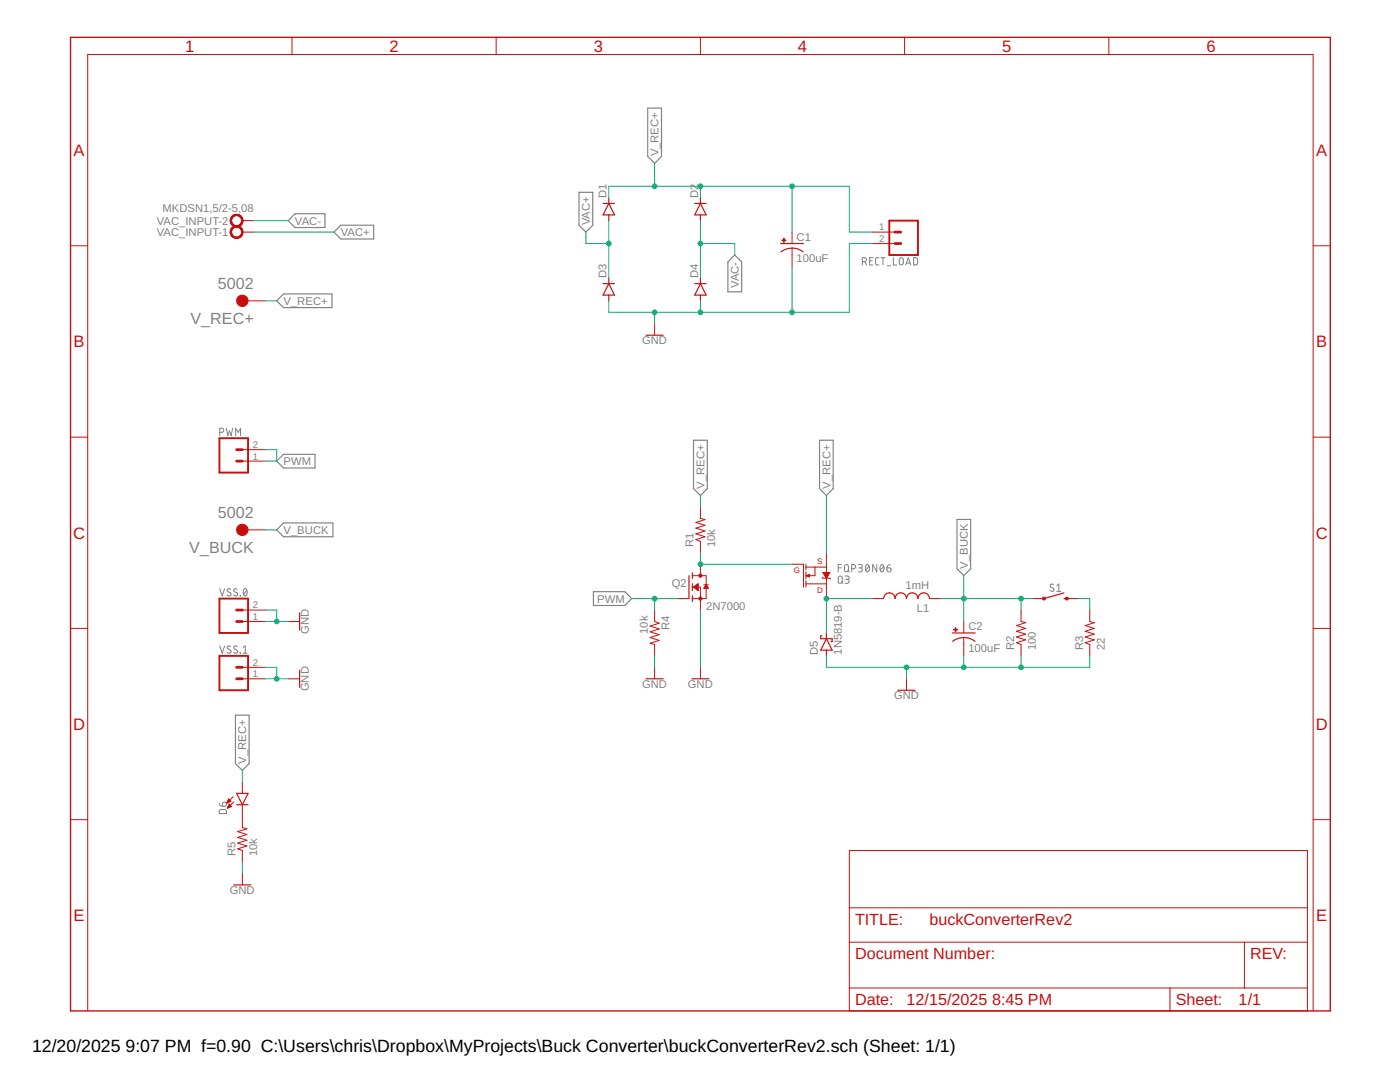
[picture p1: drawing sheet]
<svg xmlns="http://www.w3.org/2000/svg" width="279mm" height="216mm" viewBox="0 0 279 216" stroke-linecap="round" stroke-linejoin="round" font-family="sans-serif">
<g fill="none" stroke="#808080" stroke-width=".2">
<path d="M172.1 52.2h.4a.4 .4 0 0 0 .4-.4 .4 .4 0 0 0-.4-.4h-.4v1.5M172.6 52.2l.3 .7M173.6 52h.5M174.2 51.4h-.6v1.5h.6M175.4 51.4h-.5l-.2 .3 .1 1 .1 .2h.5M175.8 51.4h.8M176.2 51.4v1.5M177.1 53h.6M178.3 51.4v1.5h.6M179.6 51.5l.3-.1 .2 .1 .2 1a.4 .4 0 0 1-.4 .4 .4 .4 0 0 1-.4-.4zM180.8 52.9l.5-1.5 .5 1.5M180.9 52.5h.8"/>
<path d="M182.3 51.4h.6l.2 .3v.9l-.2 .2-.6 .1zM43.9 86.3h.4a.41 .41 0 0 0 .4-.4 .41 .41 0 0 0-.4-.5h-.4v1.5M45.1 85.4l.4 1.5 .3-1 .3 1 .3-1.5M47 86.9v-1.5l.5 .9 .5-.9v1.5M43.9 117.5l.4 1.4 .5-1.4M46 117.6l-.5-.1-.2 .3 .2 .3 .5 .2a.37 .37 0 0 1 0 .6 .37 .37 0 0 1-.6-.1l-.1-.1M47.3 117.6l-.5-.1-.1 .3 .1 .3 .5 .2a.37 .37 0 0 1 0 .6 .37 .37 0 0 1-.5-.1l-.2-.1M47.9 118.8l.1 .1zM48.7 117.6l.2-.1a.86 .86 0 0 1 0 1.4 .89 .89 0 0 1-.2-1.3zM49.3 117.8l-.7 .8M167.3 113.3h.6M167.4 115.1l.3-.2 .3 .2 .1 .9a.4 .4 0 0 1-.4 .4 .4 .4 0 0 1-.4-.4z"/>
<path d="M167.9 112.6h-.6v1.5M167.9 116.1l.4 .3M168.6 112.8l.3-.2 .4 .3v.8a.4 .4 0 0 1-.4 .4 .4 .4 0 0 1-.4-.4zM168.7 114.9l.6 .1 .2 .2-.2 .3-.5 .1M169.1 115.6a.4 .4 0 0 1 .4 .4 .4 .4 0 0 1-.4 .4h-.4M169.2 113.8l.3 .3M170 113.5h.4a.41 .41 0 0 0 .4-.4 .41 .41 0 0 0-.4-.5h-.4v1.5M171.3 112.6l.6 .1 .2 .2-.2 .4h-.4M171.7 113.3a.4 .4 0 0 1 .4 .4 .4 .4 0 0 1-.4 .4h-.4M172.9 112.8l.2-.2a.86 .86 0 0 1 0 1.5 .9 .9 0 0 1-.2-1.3zM173.4 113l-.6 .8M175 112.6v1.5l-.8-1.5v1.5"/>
<path d="M175.8 112.8l.2-.2a.86 .86 0 0 1 0 1.5 .88 .88 0 0 1-.2-1.3zM176.4 113l-.7 .8M177 113.3h.5a.41 .41 0 0 1 .3 .5 .41 .41 0 0 1-.4 .3 .41 .41 0 0 1-.4-.4zM177.7 112.6l-.4 .2-.3 .5M210.3 116.7a.37 .37 0 0 0-.6-.1 .37 .37 0 0 0 0 .6l.5 .2a.4 .4 0 0 1-.1 .6 .4 .4 0 0 1-.6-.2M210.9 116.9l.4-.4v1.5M210.9 118h.8M43.9 128.9l.4 1.4 .5-1.4M46 129l-.2-.1a.34 .34 0 0 0-.4 .1 .34 .34 0 0 0 .1 .5l.5 .2a.37 .37 0 0 1 0 .6 .37 .37 0 0 1-.6 0l-.1-.2M47.3 129l-.1-.1a.34 .34 0 0 0-.5 .1 .34 .34 0 0 0 .1 .5l.5 .2a.37 .37 0 0 1 0 .6 .37 .37 0 0 1-.5 0l-.2-.2M47.9 130.3h.1zM48.5 130.3h.8"/>
<path d="M48.5 129.2l.4-.3v1.4M43.8 160.2l.1 .4 .5 .3M43.9 161.6l.3-.1 .8 .1 .2 .2v.5h-1.4zM44.5 160.2a.42 .42 0 0 1 .7 .1 .42 .42 0 0 1-.4 .6h-.4z"/>
</g>
<g fill="none" stroke="#808080" stroke-width=".23">
<path d="M115.5 38.4h2.8v6.5l-1.4 1.4-1.4-1.4zM129.3 21.6h2.7v9.6l-1.4 1.4-1.3-1.4zM56.6 58.7h9.7v2.7h-9.7l-1.4-1.4zM58.9 42.7h6v2.7h-6l-1.4-1.4zM68 44.9h6.6v2.8h-6.6l-1.3-1.4zM146.6 50.9l1.4 1.4v5.9h-2.7v-5.9zM55.2 92l1.4-1.3h6.3v2.7h-6.3zM138.4 87.8h2.8v9.7l-1.4 1.4-1.4-1.4zM163.6 87.8h2.7v9.7l-1.4 1.4-1.3-1.4zM56.6 104.4h9.8v2.7h-9.8l-1.4-1.4zM118.4 118.1h6.3l1.4 1.3-1.4 1.4h-6.3zM191 103.7h2.7v9.8l-1.4 1.4-1.3-1.4z"/>
<path d="M47 142.7h2.7v9.7l-1.3 1.3-1.4-1.3z"/>
</g>
<g fill="none" stroke="#c90d0c" stroke-width=".23">
<path d="M121.5 39.5v1.1M139.8 39.5v1.1M120.4 40.6h2.2M120.4 56.6h2.2M121.5 40.6l1.1 2.3h-2.2zM121.5 42.9v1.1M121.5 55.5v1.1M121.5 58.9v1.1M121.5 56.6l1.1 2.3h-2.2zM138.6 40.6h2.3M138.6 56.6h2.3M139.8 40.6l1.1 2.3h-2.3z"/>
<path d="M139.8 56.6l1.1 2.3h-2.3zM139.8 42.9v1.1M139.8 55.5v1.1M139.8 58.9v1.1M155.8 48.6h4.6M155.9 50.3a3.5 3.5 0 0 1 4.4 0M128.9 66.9h3.5M137.5 114.9v4.5M138.2 114.3v1.1M138.2 116.5v1.3M138.2 118.9v1.1M176.3 119.4a1.14 1.14 0 0 1 1.2-1.1 1.14 1.14 0 0 1 1.1 1.1 1.14 1.14 0 0 1 1.2-1.1 1.14 1.14 0 0 1 1.1 1.1 1.14 1.14 0 0 1 1.2-1.1 1.14 1.14 0 0 1 1.1 1.1 1.14 1.14 0 0 1 1.1-1.1 1.14 1.14 0 0 1 1.2 1.1"/>
<path d="M212.3 119.4h.6M212.3 118.3l-4 1.1M59.8 122.3v3.4M59.8 133.7v3.5M128.9 135.4h3.5M138.1 135.4h3.4M164 126.9h-.2v.5h2.3v.6h-.3M164.9 127.4l1.2 2.3h-2.3zM164.9 126.3v1.1M164.9 129.7v1.2M179.2 137.7h3.4M190.1 126.3h4.5"/>
<path d="M192.3 127.2l1 .1 1.3 .7M192.3 127.2l-1.4 .3-.8 .5M47.2 158.3h2.3l-1.1 2.3zM46.7 176.6h3.4M47.2 160.6h2.3"/>
</g>
<g fill="none" stroke="#c90d0c" stroke-width=".2">
<path d="M58.3 7.5v3.4M99 7.5v3.4M139.8 7.5v3.4M180.5 7.5v3.4M221.3 7.5v3.4M14.1 49h3.4M48.4 46.3h2.3M48.4 44h2.3M158.1 46.3v2.3M158.1 49.5v3.7M174.1 46.3h4.5M174.1 48.6h4.5"/>
<path d="M262.1 49h3.4M48.4 60h4.5M130.6 64.6v2.3M14.1 87.2h3.4M48.4 92h4.5M48.4 89.7h4.5M262.1 87.2h3.4M48.4 105.7h4.5M135.2 119.4h2.3M138.2 117.2h1.6v4.5M138.2 114.9h2.7v4.5h-2.7M138.4 117.2l.9-.7v1.3z"/>
<path d="M138.5 117.2h.8M138.5 117.1h.8M138.6 117.3h.7M138.6 117h.7M138.7 117.4h.6M138.8 116.9h.5M138.9 117.5h.4M138.9 116.8h.4M139 117.6h.3M139 116.7h.3M139.2 117.7h.1M139.2 116.6h.1"/>
<path d="M139.3 117.8v.1M139.8 101.2v2.2l.9 .3-1.8 .5 1.8 .6-1.8 .6 1.8 .6-1.8 .5 1.8 .6-1.8 .6 .9 .3v2.3M139.8 112.6v2.3M140.5 116.7h.9M140.5 117.3h.8M140.6 117.2h.7M140.7 117.1h.5M140.7 117h.4M140.8 116.9h.3M140.9 116.8h.1M140.9 116.7l.5 .7h-.9zM158.1 112.6h2.3v4.6"/>
<path d="M160.8 112.6v1.1M160.8 114.1v1.4M160.8 115.8v1.4M160.8 113.2h4.1M160.8 116.5h4.1M160.8 114.9l.7-.3v.5zM160.9 114.9h.6M161.1 114.8h.4M161.2 115h.3M161.4 114.7h.1M161.5 115.1h.1M162.6 113.2v1.7h-1.1"/>
<path d="M164.1 115.2l.1 .2h1.4l.2 .1M164.2 114.2h1.4l-.7 1.2zM164.3 114.4h1.2M164.4 114.5h1.1M164.4 114.6h1M164.5 114.7h.8M164.6 114.8h.7M164.6 114.9h.6M164.7 115h.4M164.8 115.1h.3M164.8 115.2h.2M164.9 115.3h.1"/>
<path d="M164.9 110.3v3.9M164.9 115.4v4M174.1 119.4h2.2M185.5 119.4h2.3M206.1 119.4h2.2M212.9 119.4h2.3M14.1 125.4h3.4M48.4 124h4.5M48.4 121.7h4.5M48.4 135.4h4.5M48.4 133.2h4.5M57.5 124h2.3"/>
<path d="M57.5 135.4h2.3M130.6 121.7v2.3l1 .4-1.9 .5 1.9 .6-1.9 .6 1.9 .5-1.9 .6 1.9 .6-1.9 .6 .9 .2v2.3M130.6 133.2v2.2M139.8 133.2v2.2M180.9 135.4v2.3M192.3 124v2.3M192.3 127.2v3.7M203.8 121.7v2.3l.9 .2-1.8 .6 1.8 .6-1.8 .6 1.8 .5-1.8 .6 1.8 .6-1.8 .5 .9 .4v2.3M217.5 121.7v2.3l.9 .2-1.8 .6 1.8 .6-1.8 .6 1.8 .5-1.8 .6 1.8 .6-1.8 .5 .9 .4v2.3M262.1 125.4h3.4M45.4 160h.4M45.4 159.9h.7"/>
<path d="M45.5 159.8h.5M45.5 159.7h.3M45.6 159.6h.1M45.6 159.4l-.3 .8M45.6 159.4l.5 .5-.8 .3M45.6 159.5h.1M46.5 159l-1.2 1.2M48.4 156v2.3M14.1 163.6h3.4M45.3 160.2h.1M45.3 160.1h.3M45.4 161.2h.1"/>
<path d="M45.4 161.1h.3M45.5 161h.4M45.5 160.9h.7M45.6 160.8h.5M45.6 160.7h.4M45.7 160.6h.2M45.7 160.5h.1M45.7 160.5l.5 .4-.8 .4zM46.7 160l-1.3 1.3M48.4 160.6v4.5l.9 .3-1.9 .5 1.9 .6-1.9 .6 1.9 .6-1.9 .5 1.9 .6-1.9 .6 1 .3v2.3M48.4 174.3v2.3M169.5 169.7h91.4v32h-91.4z"/>
<path d="M262.1 163.6h3.4M169.5 188h91.4M169.5 197.1h91.4M169.5 181.1h91.4M233.5 197.1v4.6M248.3 188v9.1M17.5 201.7v-190.8h244.6v190.8"/>
</g>
<g fill="#c90d0c" stroke="#c90d0c" stroke-width=".2">
<path d="M156 47.9h.8v.1h-.8z"/>
<path d="M156.4 47.5h.1v.8h-.1z"/>
<path d="M190.3 125.6h.8v.1h-.8z"/>
<path d="M190.6 125.2h.2v.8h-.2z"/>
</g>
<path d="M177.5 44h5.7v6.9h-5.7zM43.8 87.4h5.7v6.9h-5.7zM43.8 119.4h5.7v6.9h-5.7zM43.8 130.9h5.7v6.8h-5.7z" fill="none" stroke="#c90d0c" stroke-width=".38"/>
<path d="M178.6 48.6h1.2M178.6 46.3h1.2M47.2 89.7h1.2M47.2 92h1.2M47.2 121.7h1.2M47.2 124h1.2M47.2 133.2h1.2M47.2 135.4h1.2" fill="none" stroke="#c90d0c" stroke-width=".55"/>
<g fill="#c90d0c" stroke="#c90d0c" stroke-width=".2">
<path d="M46.3 45.4a1.26 1.26 0 0 1 2 .3 1.26 1.26 0 0 1-.8 1.8 1.26 1.26 0 0 1-1.5-1.2h.2a1.03 1.03 0 0 1 1.4-1 1.03 1.03 0 0 1 .3 1.7 1.03 1.03 0 0 1-1.7-.4v-.3h-.2z" fill-rule="evenodd"/>
<path d="M46.3 45.4a1.26 1.26 0 0 1 2 .3 1.26 1.26 0 0 1-.8 1.8 1.26 1.26 0 0 1-1.5-1.2h.2a1.03 1.03 0 0 1 1.4-1 1.03 1.03 0 0 1 .3 1.7 1.03 1.03 0 0 1-1.7-.4v-.3h-.2z" fill-rule="evenodd"/>
<path d="M46.3 45.4a1.26 1.26 0 0 1 2 .3 1.26 1.26 0 0 1-.8 1.8 1.26 1.26 0 0 1-1.5-1.2h.2a1.03 1.03 0 0 1 1.4-1 1.03 1.03 0 0 1 .3 1.7 1.03 1.03 0 0 1-1.7-.4v-.3h-.2z" fill-rule="evenodd"/>
<path d="M46.3 43.1a1.26 1.26 0 0 1 2 .3 1.26 1.26 0 0 1-.8 1.9 1.26 1.26 0 0 1-1.5-1.3h.2a1.03 1.03 0 0 1 1.4-1 1.03 1.03 0 0 1 .3 1.8 1.03 1.03 0 0 1-1.7-.5v-.3h-.2z" fill-rule="evenodd"/>
<path d="M46.3 43.1a1.26 1.26 0 0 1 2 .3 1.26 1.26 0 0 1-.8 1.9 1.26 1.26 0 0 1-1.5-1.3h.2a1.03 1.03 0 0 1 1.4-1 1.03 1.03 0 0 1 .3 1.8 1.03 1.03 0 0 1-1.7-.5v-.3h-.2z" fill-rule="evenodd"/>
<path d="M46.3 43.1a1.26 1.26 0 0 1 2 .3 1.26 1.26 0 0 1-.8 1.9 1.26 1.26 0 0 1-1.5-1.3h.2a1.03 1.03 0 0 1 1.4-1 1.03 1.03 0 0 1 .3 1.8 1.03 1.03 0 0 1-1.7-.5v-.3h-.2z" fill-rule="evenodd"/>
<circle cx="208.3" cy="119.4" r=".3"/>
<circle cx="212.9" cy="119.4" r=".3"/>
<circle cx="48.4" cy="60" r="1.14"/>
<circle cx="48.4" cy="105.7" r="1.14"/>
<circle cx="139.8" cy="119.4" r=".32"/>
<circle cx="139.8" cy="114.9" r=".32"/>
</g>
<path d="M14.1 7.5h251.4v194.2h-251.4z" fill="none" stroke="#c90d0c" stroke-width=".28"/>
<g fill="none" stroke="#0dab76" stroke-width=".2">
<path d="M121.5 39.5v-2.3h48v9.1h4.6M130.6 32.6v4.6M139.8 37.2v2.3M158.1 37.2v9.1M50.7 46.3h16M50.7 44h6.8M116.9 46.3v2.3h4.6M121.5 44v11.5M139.8 48.6h6.8v2.3M139.8 44v11.5M158.1 53.2v9.1M174.1 48.6h-4.6v13.7h-48v-2.3"/>
<path d="M52.9 60h2.3M130.6 62.3v2.3M139.8 60v2.3M52.9 89.7h2.3v2.3h-2.3M139.8 98.9v2.3M164.9 98.9v11.4M52.9 105.7h2.3M126.1 119.4h9.1M130.6 119.4v2.3M139.8 110.3v2.3h18.3M174.1 119.4h-9.2v6.9M187.8 119.4h18.3"/>
<path d="M192.3 114.9v9.1M203.8 119.4v2.3M215.2 119.4h2.3v2.3M52.9 121.7h2.3v2.3M52.9 133.2h2.3v2.2M52.9 124h4.6M52.9 135.4h4.6M130.6 130.9v2.3M139.8 121.7v11.5M164.9 130.9v2.3h52.6v-2.3M180.9 133.2v2.2M192.3 130.9v2.3"/>
<path d="M203.8 130.9v2.3M48.4 153.7v2.3M48.4 172v2.3"/>
</g>
<g fill="#0dab76" stroke="#0dab76" stroke-width=".2">
<circle cx="121.5" cy="48.6" r=".47"/>
<circle cx="139.8" cy="48.6" r=".47"/>
<circle cx="130.6" cy="62.3" r=".47"/>
<circle cx="139.8" cy="62.3" r=".47"/>
<circle cx="158.1" cy="62.3" r=".47"/>
<circle cx="55.2" cy="124" r=".47"/>
<circle cx="180.9" cy="133.2" r=".47"/>
<circle cx="192.3" cy="133.2" r=".47"/>
<circle cx="203.8" cy="133.2" r=".47"/>
<circle cx="55.2" cy="135.4" r=".47"/>
<circle cx="130.6" cy="37.2" r=".47"/>
<circle cx="139.8" cy="37.2" r=".47"/>
<circle cx="158.1" cy="37.2" r=".47"/>
<circle cx="164.9" cy="119.4" r=".47"/>
<circle cx="192.3" cy="119.4" r=".47"/>
<circle cx="203.8" cy="119.4" r=".47"/>
<circle cx="139.8" cy="112.6" r=".47"/>
<circle cx="130.6" cy="119.4" r=".47"/>
</g>
<g font-size="3.5">
<text x="6.4" y="209.9">12/20/2025</text>
<text x="25.1" y="209.9">9:07 PM f=0.90 C:\Users\chris\Dropbox\MyProjects\Buck Converter\buckConverterRev2.sch (Sheet: 1/1)</text>
</g>
<g font-size="3.3" fill="#c90d0c">
<text x="37" y="10.3">1</text>
<text x="77.7" y="10.3">2</text>
<text x="118.5" y="10.3">3</text>
<text x="159.3" y="10.3">4</text>
<text x="200" y="10.3">5</text>
<text x="240.8" y="10.3">6</text>
<text x="14.7" y="31.1">A</text>
<text x="262.7" y="31.1">A</text>
<text x="14.7" y="69.3">B</text>
<text x="262.7" y="69.3">B</text>
<text x="14.6" y="107.5">C</text>
<text x="262.6" y="107.5">C</text>
<text x="14.6" y="145.6">D</text>
<text x="262.6" y="145.6">D</text>
<text x="14.7" y="183.8">E</text>
<text x="262.7" y="183.8">E</text>
</g>
<g font-size="3.2" fill="#808080">
<text x="43.5" y="57.7">5002</text>
<text x="38" y="64.6">V_REC+</text>
<text x="43.5" y="103.4">5002</text>
<text x="37.8" y="110.3">V_BUCK</text>
</g>
<g font-size="3.2" fill="#c90d0c">
<text x="170.6" y="184.6">TITLE:</text>
<text x="185.5" y="184.6">buckConverterRev2</text>
<text x="170.6" y="191.4">Document Number:</text>
<text x="249.5" y="191.4">REV:</text>
<text x="170.6" y="200.6">Date:</text>
<text x="180.9" y="200.6">12/15/2025</text>
<text x="198" y="200.6">8:45 PM</text>
<text x="234.6" y="200.6">Sheet:</text>
<text x="247.2" y="200.6">1/1</text>
</g>
<g font-size="2.2" fill="#808080">
<text x="131.4" y="31.2" transform="rotate(-90 131.4 31.2)">V_REC+</text>
<text x="121.1" y="39.5" transform="rotate(-90 121.1 39.5)">D1</text>
<text x="139.3" y="39.5" transform="rotate(-90 139.3 39.5)">D2</text>
<text x="31.3" y="47.1">VAC_INPUT-1</text>
<text x="31.3" y="44.8">VAC_INPUT-2</text>
<text x="32.5" y="42.3">MKDSN1,5/2-5,08</text>
<text x="58.9" y="44.8">VAC-</text>
<text x="68" y="47.1">VAC+</text>
<text x="117.7" y="44.9" transform="rotate(-90 117.7 44.9)">VAC+</text>
<text x="159" y="52.4">100uF</text>
<text x="159" y="48">C1</text>
<text x="121.1" y="55.5" transform="rotate(-90 121.1 55.5)">D3</text>
<text x="139.3" y="55.5" transform="rotate(-90 139.3 55.5)">D4</text>
<text x="147.4" y="57.5" transform="rotate(-90 147.4 57.5)">VAC-</text>
<text x="56.6" y="60.8">V_REC+</text>
<text x="128.1" y="68.7">GND</text>
<text x="56.6" y="92.8">PWM</text>
<text x="140.6" y="97.5" transform="rotate(-90 140.6 97.5)">V_REC+</text>
<text x="165.7" y="97.5" transform="rotate(-90 165.7 97.5)">V_REC+</text>
<text x="56.6" y="106.5">V_BUCK</text>
<text x="138.4" y="109.2" transform="rotate(-90 138.4 109.2)">R1</text>
<text x="142.8" y="109.2" transform="rotate(-90 142.8 109.2)">10k</text>
<text x="193.1" y="113.5" transform="rotate(-90 193.1 113.5)">V_BUCK</text>
<text x="134.1" y="117.2">Q2</text>
<text x="180.7" y="117.6">1mH</text>
<text x="119.2" y="120.3">PWM</text>
<text x="133.6" y="125.8" transform="rotate(-90 133.6 125.8)">R4</text>
<text x="140.9" y="121.7">2N7000</text>
<text x="183" y="122.2">L1</text>
<text x="193.3" y="125.7">C2</text>
<text x="61.6" y="126.5" transform="rotate(-90 61.6 126.5)">GND</text>
<text x="129.3" y="126.5" transform="rotate(-90 129.3 126.5)">10k</text>
<text x="163.2" y="130.6" transform="rotate(-90 163.2 130.6)">D5</text>
<text x="168" y="130.6" transform="rotate(-90 168 130.6)">1N5819-B</text>
<text x="193.3" y="130.1">100uF</text>
<text x="202.4" y="129.7" transform="rotate(-90 202.4 129.7)">R2</text>
<text x="206.7" y="129.7" transform="rotate(-90 206.7 129.7)">100</text>
<text x="216.1" y="129.7" transform="rotate(-90 216.1 129.7)">R3</text>
<text x="220.5" y="129.7" transform="rotate(-90 220.5 129.7)">22</text>
<text x="61.6" y="137.9" transform="rotate(-90 61.6 137.9)">GND</text>
<text x="128.1" y="137.3">GND</text>
<text x="137.3" y="137.3">GND</text>
<text x="178.4" y="139.6">GND</text>
<text x="49.2" y="152.4" transform="rotate(-90 49.2 152.4)">V_REC+</text>
<text x="47" y="170.9" transform="rotate(-90 47 170.9)">R5</text>
<text x="51.3" y="170.9" transform="rotate(-90 51.3 170.9)">10k</text>
<text x="45.9" y="178.4">GND</text>
</g>
<g font-size="1.9" fill="#808080">
<text x="175.5" y="46">1</text>
<text x="175.5" y="48.3">2</text>
<text x="50.5" y="89.4">2</text>
<text x="50.5" y="91.7">1</text>
<text x="50.5" y="123.7">1</text>
<text x="50.5" y="121.4">2</text>
<text x="50.5" y="135.1">1</text>
<text x="50.5" y="132.8">2</text>
</g>
<g font-size="1.6" fill="#c90d0c">
<text x="163.1" y="112.6">S</text>
<text x="158.4" y="114.4">G</text>
<text x="163.1" y="118.3">D</text>
</g>
</svg>
